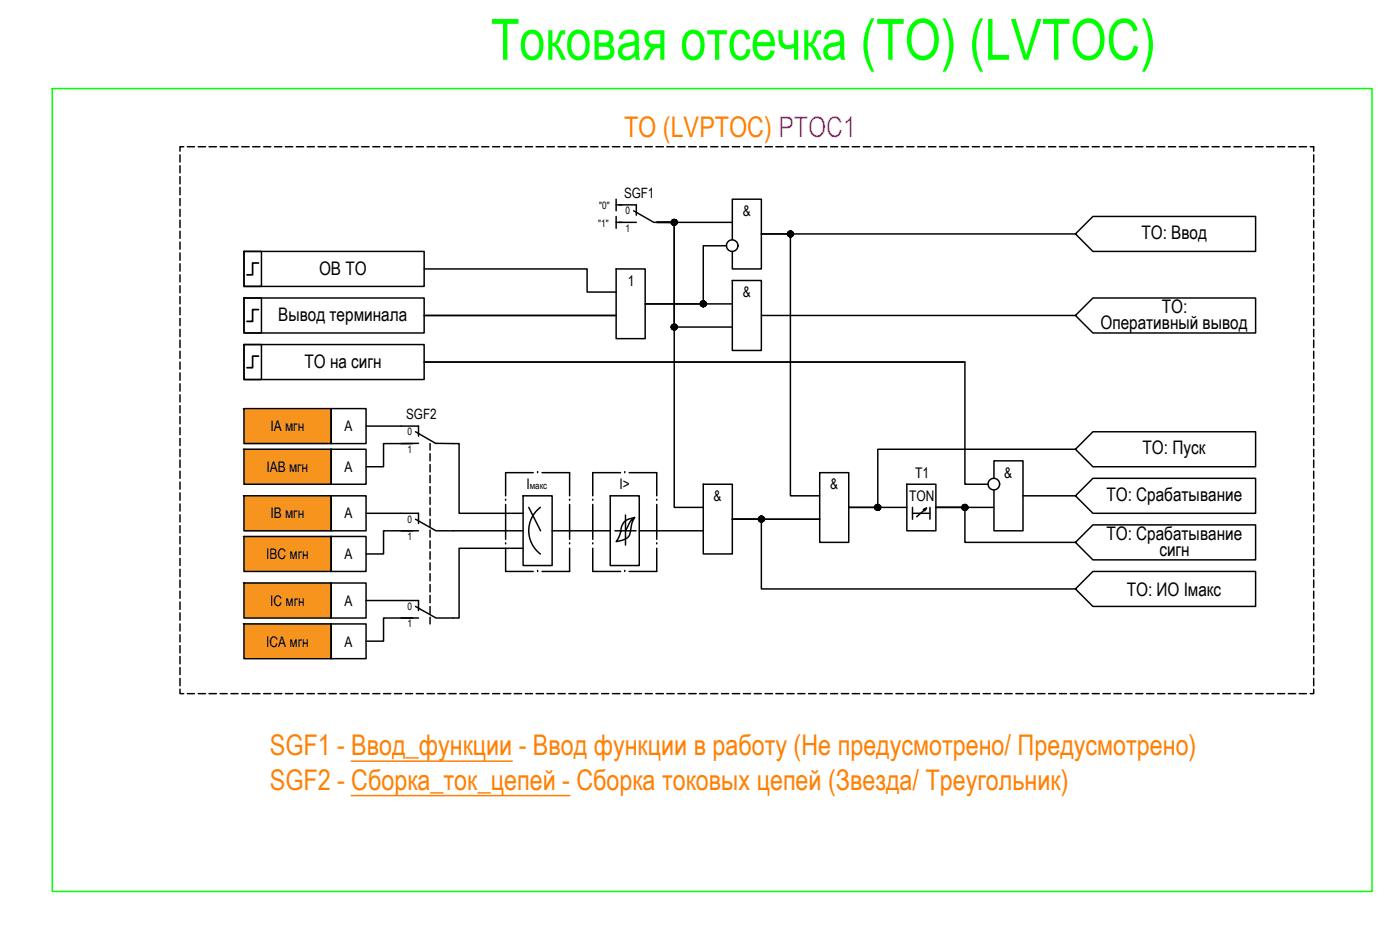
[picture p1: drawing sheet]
<svg xmlns="http://www.w3.org/2000/svg" width="241mm" height="161mm" viewBox="0 0 241 161" stroke-linecap="round" stroke-linejoin="round" font-family="sans-serif">
<!-- layer: 0 -->
<path d="M9 15.2h227v138h-227z" fill="none" stroke="#0f0" stroke-width=".25"/>
<g fill="none" stroke="#000" stroke-width=".25">
<path d="M31 26.6v1.2M31 28.5v1.2M31 30.3v1.3M31 32.2v1.3M31 34.1v1.2M31 36v1.2M31 37.8v1.3M31 39.7v1.3M31.6 25.2h-.6v.8M32.2 25.2h1.3M34.1 25.2h1.3M36 25.2h1.2"/>
<path d="M37.9 25.2h1.2M39.7 25.2h1.2M41.6 25.2h1.3M43.4 25.2h1.3M45.3 25.2h1.3M47.2 25.2h1.3M49.1 25.2h1.2M51 25.2h1.2M52.8 25.2h1.3M54.7 25.2h1.3M56.6 25.2h1.2M58.5 25.2h1.2"/>
<path d="M60.3 25.2h1.3M62.2 25.2h1.3M64.1 25.2h1.2M66 25.2h1.2M67.8 25.2h1.3M69.7 25.2h1.3M71.6 25.2h1.2M73.5 25.2h1.2M75.3 25.2h1.3M77.2 25.2h1.3M79.1 25.2h1.3M81 25.2h1.2"/>
<path d="M82.9 25.2h1.2M84.7 25.2h1.2M86.6 25.2h1.3M88.4 25.2h1.3M90.3 25.2h1.3M92.2 25.2h1.3M94.1 25.2h1.2M96 25.2h1.2M97.8 25.2h1.3M99.7 25.2h1.3M101.6 25.2h1.2M103.5 25.2h1.2"/>
<path d="M105.3 25.2h1.3M106 34.2v2M106 37.2v2M106 35.2h.9M106 38.2h.9M107.2 25.2h1.3M109.1 25.2h1.2M111 25.2h1.2M112.8 25.2h1.3M113 38.2h3v49h5M114.7 25.2h1.3M116.6 25.2h1.2"/>
<path d="M118.5 25.2h1.2M120.3 25.2h1.3M122.2 25.2h1.3M124.1 25.2h1.2M126 38.2h-13h3v18h10M126 25.2h1.2M127.9 25.2h1.2M129.7 25.2h1.2M131.6 25.2h1.3M133.4 25.2h1.3M135.3 25.2h1.3M137.2 25.2h1.2"/>
<path d="M139.1 25.2h1.2M141 25.2h1.2M142.8 25.2h1.3M144.7 25.2h1.3M146.6 25.2h1.2M148.5 25.2h1.2M150.3 25.2h1.3M152.2 25.2h1.3M154.1 25.2h1.2M156 25.2h1.2M157.8 25.2h1.3M159.7 25.2h1.3"/>
<path d="M161.6 25.2h1.2M163.5 25.2h1.2M165.3 25.2h1.3M167.2 25.2h1.3M169.1 25.2h1.2M171 25.2h1.2M172.8 25.2h1.3M174.7 25.2h1.2M176.6 25.2h1.3M178.4 25.2h1.3M180.4 25.2h1.2M182.2 25.2h1.2"/>
<path d="M184.1 25.2h1.2M185.9 25.2h1.3M187.8 25.2h1.3M189.7 25.2h1.3M191.6 25.2h1.2M193.5 25.2h1.2M195.3 25.2h1.3M197.2 25.2h1.3M199.1 25.2h1.2M201 25.2h1.2M202.8 25.2h1.3M204.7 25.2h1.3"/>
<path d="M206.6 25.2h1.2M208.5 25.2h1.2M210.3 25.2h1.3M212.2 25.2h1.3M214.1 25.2h1.2M216 25.2h1.2M217.8 25.2h1.3M219.7 25.2h1.2M221.6 25.2h1.3M223.4 25.2h1.3M225.4 25.2h.5v.8M225.9 26.6v1.2"/>
<path d="M225.9 28.5v1.2M225.9 30.3v1.3M225.9 32.2v1.3M225.9 34.1v1.2M225.9 36v1.2M225.9 37.8v1.3M225.9 39.7v1.3M31 41.6v1.2M31 43.5v1.2M31 45.3v1.3M31 47.2v1.3M31 49.1v1.2"/>
<path d="M31 51v1.2M31 52.8v1.3M31 54.7v1.2M31 56.6v1.3M31 58.4v1.3M42 43.2h3v6h-3zM42 43.2h31v6h-31zM42 59.2h3v6h-3zM42 59.2h31v6h-31zM42 51.2h31v6h-31zM42 51.2h3v6h-3zM73 46.2h28v4h5"/>
<path d="M73 54.2h33M106 46.2h5v12h-5zM125 42.2h-4v10h-10h15M126 41.2v-7h4.9v12h-4.9v-3M126 48.2h4.9v12h-4.9zM130.9 54.2h54.1M185 40.2l3-3h28v6h-28zM185 54.2l3-3h28v6h-28zM185 40.2h-54.1h5v45h5.1M225.9 41.6v1.2M225.9 43.5v1.2M225.9 45.3v1.3"/>
<path d="M225.9 47.2v1.3M225.9 49.1v1.2M225.9 51v1.2M225.9 52.8v1.3M225.9 54.7v1.2M225.9 56.6v1.3M225.9 58.4v1.3M31 60.3v1.3M31 62.2v1.2M31 64.1v1.2M31 65.9v1.3M31 67.8v1.3"/>
<path d="M31 69.7v1.3M31 71.6v1.2M31 73.5v1.2M31 75.3v1.3M31 77.2v1.3M31 79.1v1.2M42 70.2h14.9v6h-14.9zM42 77.2h14.9v6h-14.9zM56.9 70.2h6.1v6h-6.1zM56.9 77.2h6.1v6h-6.1zM63 73.2h6M71 76.2h-5v4h-3"/>
<path d="M74 76.2v1.1M74 78v1.2M74 79.8v1.3M77.9 76.2h1.1v12h11M166 62.2h-93h93v21h4M185 77.2h-34v10h-5h10M185 77.2l3-3h28v6h-28zM225.9 60.3v1.3M225.9 62.2v1.2M225.9 64.1v1.2M225.9 65.9v1.3M225.9 67.8v1.3"/>
<path d="M225.9 69.7v1.3M225.9 71.6v1.2M225.9 73.5v1.2M225.9 75.3v1.3M225.9 77.2v1.3M225.9 79.1v1.2M31 81v1.2M31 82.8v1.3M31 84.7v1.3M31 86.6v1.2M31 88.5v1.2M31 90.3v1.3"/>
<path d="M31 92.2v1.3M31 94.1v1.2M31 96v1.2M31 97.8v1.3M31 99.7v1.2M42 85.2h14.9v6h-14.9zM42 92.2h14.9v6h-14.9zM56.9 85.2h6.1v6h-6.1zM56.9 92.2h6.1v6h-6.1zM63 88.2h6M71 91.2h-5v4h-3M74 81.7v1.3"/>
<path d="M74 83.6v1.2M74 85.5v1.2M74 87.3v1.3M74 89.2v1.2M74 91.1v1.2M74 92.9v1.3M74 94.8v1.3M74 96.7v1.2M74 98.6v1.2M77.9 91.2h12.1M90 85.2h5v12h-5zM90 94.2h-11v12h-1.1"/>
<path d="M90.9 87.2l2.1 4M92.9 87.2a5 5 0 0 0 0 8M95 91.2h10M105 85.2h4.9v12h-4.9zM107.6 88.5v5.2M107.6 91.2h1.8M109.1 88.9a6.6 6.6 0 0 0-.8 3l-.4 .5a4.2 4.2 0 0 1-1.9 .7l.5-.9 .3-.9a2.11 2.11 0 0 1 1.9-2.2l.4-.2a3 3 0 0 0-1.2 1.7l-.3 .6h-1.8M109.9 91.2h11.1M121 83.2h5v12h-5zM141 89.2h-15h4.9v12h54.1M141 81.2h5v12h-5zM156 83.2h5v8h-5z"/>
<path d="M156.9 87.2v2M156.9 88.2h3M158.8 87.5l.6-.2-1.7 1.5M159.4 87.3l-.3 .5M159.9 87.2v2M171 82.2v-3h4.9v12h-4.9v-7M171 87.2h-10h5v6h19M175.9 85.2h9.1M185 85.2l3-3h28v6h-28zM185 93.2l3-3h28v6h-28zM225.9 81v1.2M225.9 82.8v1.3"/>
<path d="M225.9 84.7v1.3M225.9 86.6v1.2M225.9 88.5v1.2M225.9 90.3v1.3M225.9 92.2v1.3M225.9 94.1v1.2M225.9 96v1.2M225.9 97.8v1.3M225.9 99.7v1.2M31 118.4v.8h.6M31 101.6v1.2M31 103.4v1.3"/>
<path d="M31 105.3v1.3M31 107.2v1.2M31 109.1v1.2M31 110.9v1.3M31 112.8v1.3M31 114.7v1.2M31 116.6v1.2M32.2 119.2h1.3M34.1 119.2h1.3M36 119.2h1.2M37.9 119.2h1.2M39.7 119.2h1.2"/>
<path d="M41.6 119.2h1.3M42 100.2h14.9v6h-14.9zM42 107.2h14.9v6h-14.9zM43.4 119.2h1.3M45.3 119.2h1.3M47.2 119.2h1.3M49.1 119.2h1.2M51 119.2h1.2M52.8 119.2h1.3M54.7 119.2h1.3M56.6 119.2h1.2M56.9 100.2h6.1v6h-6.1z"/>
<path d="M56.9 107.2h6.1v6h-6.1zM58.5 119.2h1.2M60.3 119.2h1.3M62.2 119.2h1.3M63 103.2h6M64.1 119.2h1.2M66 119.2h1.2M67.8 119.2h1.3M69.7 119.2h1.3M71 106.2h-5v4h-3M71.6 119.2h1.2M73.5 119.2h1.2"/>
<path d="M74 100.4v1.3M74 102.3v1.3M74 104.2v1.2M74 106.1v1.1M75.3 119.2h1.3M77.2 119.2h1.3M79.1 119.2h1.3M81 119.2h1.2M82.9 119.2h1.2M84.7 119.2h1.2M86.6 119.2h1.3M88.4 119.2h1.3"/>
<path d="M90.3 119.2h1.3M92.2 119.2h1.3M94.1 119.2h1.2M96 119.2h1.2M97.8 119.2h1.3M99.7 119.2h1.3M101.6 119.2h1.2M103.5 119.2h1.2M105.3 119.2h1.3M107.2 119.2h1.3M109.1 119.2h1.2M111 119.2h1.2"/>
<path d="M112.8 119.2h1.3M114.7 119.2h1.3M116.6 119.2h1.2M118.5 119.2h1.2M120.3 119.2h1.3M122.2 119.2h1.3M124.1 119.2h1.2M126 119.2h1.2M127.9 119.2h1.2M129.7 119.2h1.2M131.6 119.2h1.3M133.4 119.2h1.3"/>
<path d="M135.3 119.2h1.3M137.2 119.2h1.2M139.1 119.2h1.2M141 119.2h1.2M142.8 119.2h1.3M144.7 119.2h1.3M146.6 119.2h1.2M148.5 119.2h1.2M150.3 119.2h1.3M152.2 119.2h1.3M154.1 119.2h1.2M156 119.2h1.2"/>
<path d="M157.8 119.2h1.3M159.7 119.2h1.3M161.6 119.2h1.2M163.5 119.2h1.2M165.3 119.2h1.3M167.2 119.2h1.3M169.1 119.2h1.2M171 119.2h1.2M172.8 119.2h1.3M174.7 119.2h1.2M176.6 119.2h1.3M178.4 119.2h1.3"/>
<path d="M180.4 119.2h1.2M182.2 119.2h1.2M184.1 119.2h1.2M185 101.2l3-3h28v6h-28zM185.9 119.2h1.3M187.8 119.2h1.3M189.7 119.2h1.3M191.6 119.2h1.2M193.5 119.2h1.2M195.3 119.2h1.3M197.2 119.2h1.3M199.1 119.2h1.2"/>
<path d="M201 119.2h1.2M202.8 119.2h1.3M204.7 119.2h1.3M206.6 119.2h1.2M208.5 119.2h1.2M210.3 119.2h1.3M212.2 119.2h1.3M214.1 119.2h1.2M216 119.2h1.2M217.8 119.2h1.3M219.7 119.2h1.2M221.6 119.2h1.3"/>
<path d="M223.4 119.2h1.3M225.9 118.4v.8h-.5M225.9 101.6v1.2M225.9 103.4v1.3M225.9 105.3v1.3M225.9 107.2v1.2M225.9 109.1v1.2M225.9 110.9v1.3M225.9 112.8v1.3M225.9 114.7v1.2M225.9 116.6v1.2"/>
<circle cx="115.9" cy="38.2" r=".49"/>
<circle cx="115.9" cy="56.2" r=".49"/>
<circle cx="120.9" cy="52.2" r=".49"/>
<circle cx="125.9" cy="42.2" r=".99"/>
<circle cx="135.9" cy="40.2" r=".49"/>
<circle cx="130.9" cy="89.2" r=".49"/>
<circle cx="150.9" cy="87.2" r=".49"/>
<circle cx="165.9" cy="87.2" r=".49"/>
<circle cx="170.9" cy="83.2" r=".99"/>
</g>
<g fill="none" stroke="#000" stroke-width=".25">
<path d="M106.5 35.2h2.9v1.8M106.5 38.2h2.9M109 36.2l3.4 2h3.1M69 73.2h3v1.8M71.5 74.2l3.5 2M72 76.2h-3M75 76.2h2.9M69 88.2h3v1.7M69 91.2h3M71.5 89.2l3.5 2h2.9M87 93.5h.1M87 86h.1"/>
<path d="M87 94.2v4h4.7M87 86.7v6M91.7 81.2h-4.7v4M92.5 81.2h.1M92.5 98.2h.1M93.2 81.2h4.8v4M98 93.5h.1M98 86h.1M98 94.2v4h-4.8M98 86.7v6M101.9 93.5h.1M101.9 86h.1"/>
<path d="M101.9 86.7v6M101.9 94.2v4h4.8M106.7 81.2h-4.8v4M107.5 81.2h.1M107.5 98.2h.1M108.2 81.2h4.8v4M113 93.5h.1M113 86h.1M113 86.7v6M113 94.2v4h-4.8M69 103.2h3v1.7M69 106.2h3"/>
<path d="M71.5 104.2l3.5 2h2.9"/>
</g>
<!-- layer: 0 -->
<g fill="#000" stroke="#000" stroke-width=".17">
<path d="M115.8 38.7h.3zM115.9 37.7h.1zM135.9 39.7h.1zM115.8 56.7h.3zM115.9 55.7h.1zM120.6 51.9h.7zM120.9 51.7h.1zM135.9 40.7h.2zM130.9 89.7h.2zM130.9 88.7h.1zM150.7 86.8h.6zM150.8 86.7h.3z"/>
<path d="M150.8 87.7h.3zM150.9 86.7h.1zM165.6 87.5h.7zM165.9 86.7h.1z"/>
<path d="M115.9 37.7h.2zM115.9 37.7h.2z"/>
<path d="M115.9 38.7h.1zM115.8 38.7h.2z"/>
<path d="M115.8 37.7h.3zM115.8 37.7h.3z"/>
<path d="M115.8 37.7h.4zM115.7 37.7h.5z"/>
<path d="M115.8 38.7h.3zM115.8 38.7h.3z"/>
<path d="M115.7 37.7l.5 .1zM115.7 37.7l.5 .1z"/>
<path d="M115.7 38.7h.5zM115.7 38.7h.4z"/>
<path d="M115.7 37.8h.6zM115.7 37.8h.6z"/>
<path d="M115.7 38.6h.5zM115.7 38.6l.5 .1z"/>
<path d="M115.7 37.8h.6zM115.7 37.8h.6z"/>
<path d="M115.7 38.6h.6zM115.7 38.6h.5z"/>
<path d="M115.6 37.8l.7 .1zM115.6 37.8l.7 .1z"/>
<path d="M115.6 38.6h.7zM115.6 38.6h.7z"/>
<path d="M115.6 37.9h.7zM115.6 37.9h.7z"/>
<path d="M115.6 37.9l.8 .1zM115.6 37.9l.8 .1z"/>
<path d="M115.6 38.5h.7zM115.6 38.5h.7z"/>
<path d="M115.6 38.5h.7zM115.6 38.5l.7 .1z"/>
<path d="M115.5 38h.9zM115.5 38h.9z"/>
<path d="M115.5 38h.9zM115.5 38h.9z"/>
<path d="M115.5 38.4l.9 .1zM115.5 38.4l.9 .1z"/>
<path d="M115.5 38.5h.9zM115.5 38.5h.8z"/>
<path d="M115.5 38l.9 .1zM115.5 38l.9 .1z"/>
<path d="M115.5 38.1h1zM115.5 38.1h1z"/>
<path d="M115.5 38.3l.9 .1zM115.5 38.3l.9 .1z"/>
<path d="M115.5 38.4h.9zM115.5 38.4h.9z"/>
<path d="M115.5 38.1l1 .1zM115.5 38.1l1 .1z"/>
<path d="M115.5 38.2h1zM115.5 38.2h1z"/>
<path d="M115.5 38.2l1 .1zM115.5 38.2l1 .1z"/>
<path d="M115.5 38.3h1zM115.5 38.3h1z"/>
<path d="M115.5 38.3h1zM115.5 38.3h.9z"/>
<path d="M135.9 39.7h.2zM135.9 39.7h.2z"/>
<path d="M135.9 39.7h.2zM135.8 39.7h.3z"/>
<path d="M135.8 39.7l.4 .1zM135.8 39.7l.4 .1z"/>
<path d="M135.8 39.8h.4zM135.7 39.8h.5z"/>
<path d="M135.7 39.8h.5zM135.7 39.8h.5z"/>
<path d="M135.7 39.8h.6zM135.6 39.8h.7z"/>
<path d="M135.6 39.8l.7 .1zM135.6 39.8l.7 .1z"/>
<path d="M135.6 39.9h.8zM135.6 39.9h.8z"/>
<path d="M135.6 39.9h.8zM135.6 39.9h.8z"/>
<path d="M135.6 39.9l.8 .1zM135.6 39.9l.8 .1z"/>
<path d="M135.5 40h.9zM135.5 40h.9z"/>
<path d="M115.9 55.7h.2zM115.9 55.7h.2z"/>
<path d="M115.9 56.7h.1zM115.8 56.7h.2z"/>
<path d="M115.8 55.7h.3zM115.8 55.7h.3z"/>
<path d="M115.8 55.7h.4zM115.7 55.7h.5z"/>
<path d="M115.8 56.7h.3zM115.8 56.7h.3z"/>
<path d="M115.7 55.7l.5 .1zM115.7 55.7l.5 .1z"/>
<path d="M115.7 56.7h.5zM115.7 56.7h.4z"/>
<path d="M115.7 55.8h.6zM115.7 55.8h.6z"/>
<path d="M115.7 56.6h.5zM115.7 56.6l.5 .1z"/>
<path d="M115.7 55.8h.6zM115.6 55.8h.7z"/>
<path d="M115.7 56.6h.6zM115.7 56.6h.5z"/>
<path d="M115.6 55.8l.7 .1zM115.6 55.8l.7 .1z"/>
<path d="M115.6 56.6h.7zM115.6 56.6h.7z"/>
<path d="M115.6 55.9h.7zM115.6 55.9h.7z"/>
<path d="M115.6 55.9h.8zM115.6 55.9h.8z"/>
<path d="M115.6 56.5h.7zM115.6 56.5h.7z"/>
<path d="M115.6 56.5h.7zM115.6 56.5l.7 .1z"/>
<path d="M115.5 55.9l.9 .1zM115.5 55.9l.9 .1z"/>
<path d="M115.5 56h.9zM115.5 56h.9z"/>
<path d="M115.5 56.5h.9zM115.5 56.5h.9z"/>
<path d="M115.5 56.5h.9zM115.5 56.5h.8z"/>
<path d="M115.5 56l.9 .1zM115.5 56l.9 .1z"/>
<path d="M115.5 56.1h1zM115.5 56.1h1z"/>
<path d="M115.5 56.4h.9zM115.5 56.4h.9z"/>
<path d="M115.5 56.4h.9zM115.5 56.4l.9 .1z"/>
<path d="M115.5 56.1l1 .1zM115.5 56.1l1 .1z"/>
<path d="M115.5 56.2h1zM115.5 56.2h1z"/>
<path d="M115.5 56.2h1zM115.5 56.2h1z"/>
<path d="M115.5 56.2l1 .1zM115.5 56.2l1 .1z"/>
<path d="M115.5 56.3h1zM115.5 56.3l.9 .1z"/>
<path d="M120.9 51.7h.2zM120.9 51.7h.2z"/>
<path d="M120.9 51.7l.2 .1zM120.8 51.8h.3z"/>
<path d="M120.9 52.7h.2zM120.9 52.7h.1zM120.9 52.7h.1z"/>
<path d="M120.8 51.8h.4zM120.7 51.8h.5z"/>
<path d="M120.8 52.7h.3zM120.8 52.7h.3z"/>
<path d="M120.7 51.8h.5zM120.7 51.8h.5z"/>
<path d="M120.7 52.6h.5zM120.7 52.6l.4 .1z"/>
<path d="M120.7 51.8h.6zM120.7 51.8h.6z"/>
<path d="M120.7 52.6h.5zM120.7 52.6h.5z"/>
<path d="M120.7 51.8h.6zM120.7 51.8h.6z"/>
<path d="M120.7 52.6h.6zM120.7 52.6h.5z"/>
<path d="M120.6 51.8l.7 .1zM120.6 51.8l.7 .1zM120.6 51.9h.7z"/>
<path d="M120.6 52.6h.7zM120.6 52.6h.7z"/>
<path d="M120.6 51.9h.8zM120.6 51.9h.8z"/>
<path d="M120.6 52.5l.7 .1zM120.6 52.5l.7 .1z"/>
<path d="M120.6 52.6h.7zM120.6 52.6h.7z"/>
<path d="M120.5 51.9l.9 .1zM120.5 51.9l.9 .1z"/>
<path d="M120.5 52.5h.9zM120.5 52.5h.8z"/>
<path d="M120.5 52h.9zM120.5 52h.9z"/>
<path d="M120.5 52l.9 .1zM120.5 52l.9 .1z"/>
<path d="M120.5 52.1h1zM120.5 52.1h1z"/>
<path d="M120.5 52.3l.9 .1zM120.5 52.3l.9 .1z"/>
<path d="M120.5 52.4h.9zM120.5 52.4h.9z"/>
<path d="M120.5 52.4h.9zM120.5 52.4l.9 .1z"/>
<path d="M120.5 52.1l1 .1zM120.5 52.1l1 .1h-1.1z"/>
<path d="M120.4 52.2h1.1zM120.4 52.2h1.1z"/>
<path d="M120.4 52.2l1.1 .1zM120.4 52.2l1.1 .1z"/>
<path d="M120.4 52.3h1.1zM120.4 52.3h1.1z"/>
<path d="M120.5 52.3h1zM120.5 52.3h.9z"/>
<path d="M135.9 40.7h.1zM135.9 40.7h.1z"/>
<path d="M135.8 40.7h.3zM135.8 40.7h.3z"/>
<path d="M135.8 40.7h.4zM135.8 40.7h.3z"/>
<path d="M135.7 40.7h.5zM135.7 40.7h.5z"/>
<path d="M135.7 40.6h.5zM135.7 40.6l.5 .1z"/>
<path d="M135.6 40.6h.7zM135.6 40.6h.6z"/>
<path d="M135.6 40.5h.7zM135.6 40.5l.7 .1z"/>
<path d="M135.6 40.5h.8zM135.6 40.5h.8z"/>
<path d="M135.6 40.5h.8zM135.6 40.5h.7z"/>
<path d="M135.5 40l1 .1zM135.5 40.1h1z"/>
<path d="M135.5 40.4l.9 .1zM135.5 40.4l.9 .1z"/>
<path d="M135.5 40.5h.9zM135.5 40.5h.9z"/>
<path d="M135.5 40.1h1zM135.5 40.1h1z"/>
<path d="M135.5 40.1l1 .1zM135.5 40.1l1 .1z"/>
<path d="M135.5 40.2h1zM135.5 40.2h1z"/>
<path d="M135.5 40.2h1zM135.5 40.2h1z"/>
<path d="M135.5 40.2l1 .1zM135.5 40.2l1 .1z"/>
<path d="M135.5 40.3l1 .1zM135.5 40.3l1 .1z"/>
<path d="M135.5 40.4h1zM135.5 40.4h.9z"/>
<path d="M130.9 89.7h.1zM130.9 89.7h.1z"/>
<path d="M130.9 88.7h.2zM130.9 88.7h.2z"/>
<path d="M130.9 88.7h.2zM130.8 88.7h.3z"/>
<path d="M130.8 88.7l.4 .1zM130.8 88.7l.4 .1z"/>
<path d="M130.8 89.7h.3zM130.8 89.7h.3z"/>
<path d="M130.8 88.8h.4zM130.7 88.8h.5z"/>
<path d="M130.8 89.6h.4zM130.8 89.6l.3 .1z"/>
<path d="M130.7 88.8h.5zM130.7 88.8h.5z"/>
<path d="M130.7 89.6h.5zM130.7 89.6h.5z"/>
<path d="M130.7 88.8h.6zM130.7 88.8h.6z"/>
<path d="M130.7 89.6h.5zM130.7 89.6h.5z"/>
<path d="M130.7 88.8h.6zM130.6 88.8h.7z"/>
<path d="M130.7 89.6h.6zM130.7 89.6h.5z"/>
<path d="M130.6 88.8l.8 .1zM130.6 88.8l.8 .1z"/>
<path d="M130.6 89.6h.7zM130.6 89.6h.7z"/>
<path d="M130.6 88.9h.8zM130.6 88.9h.8z"/>
<path d="M130.5 88.9l.9 .1zM130.5 88.9l.9 .1z"/>
<path d="M130.5 89.5h.9zM130.5 89.5h.9z"/>
<path d="M130.6 89.5h.8zM130.6 89.5l.7 .1z"/>
<path d="M130.5 89h.9zM130.5 89h.9z"/>
<path d="M130.5 89l1 .1zM130.5 89l1 .1z"/>
<path d="M130.5 89.4h.9zM130.5 89.4h.9z"/>
<path d="M130.5 89.4h.9zM130.5 89.4l.9 .1z"/>
<path d="M130.5 89.1h1zM130.5 89.1h1z"/>
<path d="M130.5 89.1h1zM130.5 89.1h1z"/>
<path d="M130.5 89.1l1 .1zM130.5 89.1l1 .1z"/>
<path d="M130.5 89.2l1 .1zM130.5 89.2l1 .1z"/>
<path d="M130.5 89.3h1zM130.5 89.3h1z"/>
<path d="M130.5 89.3h1zM130.5 89.3h1z"/>
<path d="M130.5 89.3h1zM130.5 89.3l.9 .1z"/>
<path d="M150.8 87.7h.2zM150.9 87.7h.1z"/>
<path d="M150.9 86.7h.2zM150.8 86.7h.3zM150.8 86.7h.3z"/>
<path d="M150.8 86.7l.4 .1zM150.8 86.7l.4 .1z"/>
<path d="M150.8 87.7h.3zM150.8 87.7h.3z"/>
<path d="M150.8 86.8h.4zM150.7 86.8h.5z"/>
<path d="M150.8 87.7h.4zM150.8 87.7h.3z"/>
<path d="M150.7 86.8h.6zM150.7 86.8h.6zM150.6 86.8h.7z"/>
<path d="M150.7 87.7h.5zM150.7 87.7h.5z"/>
<path d="M150.6 86.8l.7 .1zM150.6 86.8l.7 .1z"/>
<path d="M150.6 87.6h.7zM150.6 87.6h.7z"/>
<path d="M150.7 87.6h.6zM150.7 87.6l.5 .1z"/>
<path d="M150.6 86.9h.8zM150.6 86.9h.8z"/>
<path d="M150.6 87.5h.7zM150.6 87.5l.7 .1z"/>
<path d="M150.5 86.9h.9zM150.5 86.9h.9z"/>
<path d="M150.5 87.5h.9zM150.5 87.5h.8z"/>
<path d="M150.5 86.9l.9 .1zM150.5 86.9l.9 .1z"/>
<path d="M150.5 87h.9zM150.5 87h.9z"/>
<path d="M150.5 87.4l.9 .1zM150.5 87.4l.9 .1z"/>
<path d="M150.5 87.5h.9zM150.5 87.5h.9z"/>
<path d="M150.5 87l.9 .1zM150.5 87l.9 .1z"/>
<path d="M150.5 87.1h.9zM150.5 87.1h.9z"/>
<path d="M150.5 87.1h.9zM150.5 87.1h.9z"/>
<path d="M150.5 87.1l1 .1zM150.5 87.1l1 .1z"/>
<path d="M150.5 87.2l.9 .1zM150.5 87.2l.9 .1z"/>
<path d="M150.5 87.3l.9 .1zM150.5 87.3l.9 .1z"/>
<path d="M150.5 87.4h.9zM150.5 87.4h.9z"/>
<path d="M150.5 87.4h.9zM150.5 87.4h.9z"/>
<path d="M150.5 87.2h1zM150.5 87.2h.9z"/>
<path d="M165.9 87.7h.1zM165.9 87.7h.1zM165.9 87.7h.2z"/>
<path d="M165.9 86.7h.2zM165.9 86.7h.2z"/>
<path d="M165.9 86.7h.2zM165.8 86.7h.3z"/>
<path d="M165.8 86.7l.4 .1zM165.8 86.7l.4 .1z"/>
<path d="M165.8 87.7h.3zM165.8 87.7h.3z"/>
<path d="M165.7 86.8h.5zM165.7 86.8h.5z"/>
<path d="M165.7 87.7h.5zM165.7 87.7h.4z"/>
<path d="M165.7 86.8h.6zM165.7 86.8h.6z"/>
<path d="M165.7 87.7h.5zM165.7 87.7h.5z"/>
<path d="M165.7 86.8h.6zM165.6 86.8h.7z"/>
<path d="M165.7 87.6h.6zM165.7 87.6l.5 .1z"/>
<path d="M165.6 86.8l.7 .1zM165.6 86.8l.7 .1z"/>
<path d="M165.6 87.6h.7zM165.6 87.6h.7z"/>
<path d="M165.6 86.9h.7zM165.6 86.9h.7z"/>
<path d="M165.6 86.9h.8zM165.6 86.9h.8z"/>
<path d="M165.6 87.5h.7zM165.6 87.5l.7 .1z"/>
<path d="M165.5 86.9l.9 .1zM165.5 86.9l.9 .1z"/>
<path d="M165.5 87.5h.9zM165.5 87.5h.8zM165.6 87.5h.7z"/>
<path d="M165.5 87h.9zM165.5 87h.9z"/>
<path d="M165.5 87l.9 .1zM165.5 87l.9 .1z"/>
<path d="M165.5 87.1h1zM165.5 87.1h1z"/>
<path d="M165.5 87.4h.9zM165.5 87.4h.9z"/>
<path d="M165.5 87.4h.9zM165.5 87.4h.9z"/>
<path d="M165.5 87.4h.9zM165.5 87.4l.9 .1z"/>
<path d="M165.5 87.1h1zM165.5 87.1h1z"/>
<path d="M165.4 87.1l1.1 .1zM165.4 87.1l1.1 .1z"/>
<path d="M165.4 87.2h1.1zM165.4 87.2h1.1z"/>
<path d="M165.4 87.2l1.1 .1zM165.4 87.2l1.1 .1z"/>
<path d="M165.5 87.3h1zM165.5 87.3l.9 .1z"/>
</g>
<path d="M44.5 45.2h-1.1v2h-.9M44.5 53.2h-1.1v2h-.9M44.5 61.2h-1.1v2h-.9" fill="none" stroke="#000" stroke-width=".3"/>
<g fill="#f7941d" stroke="#f7941d" stroke-width=".17">
<path d="M42 70.2l14.9 6v-6zM42 70.2l14.9 6h-14.9z"/>
<path d="M42 77.2l14.9 6v-6zM42 77.2l14.9 6h-14.9z"/>
<path d="M42 85.2l14.9 6v-6zM42 85.2l14.9 6h-14.9z"/>
<path d="M42 92.2l14.9 6v-6zM42 92.2l14.9 6h-14.9z"/>
<path d="M42 100.2l14.9 6v-6zM42 100.2l14.9 6h-14.9z"/>
<path d="M42 107.2l14.9 6v-6zM42 107.2l14.9 6h-14.9z"/>
</g>
<path d="M60.4 130.8h27.7M60.4 136.7h37.6" fill="none" stroke="#ff7f00" stroke-width=".25"/>
<text font-size="9.8" fill="#0f0" x="84.4" y="10.3">Токовая отсечка (ТО) (LVTOC)</text>
<g font-size="4.9" fill="#ff7f00">
<text x="107.3" y="23.5">ТО (LVРTOC) РTOC1</text>
<text x="46.4" y="129.8">SGF1 - Ввод_функции - Ввод функции в работу (Не предусмотрено/ Предусмотрено)</text>
<text x="46.4" y="135.7">SGF2 - Сборка_ток_цепей - Сборка токовых цепей (Звезда/ Треугольник)</text>
</g>
<g font-size="3.2">
<text x="196.3" y="41.1">ТО: Ввод</text>
<text x="54.9" y="47.2">ОВ ТО</text>
<text x="199.8" y="53.8">ТО:</text>
<text x="47.8" y="55.2">Вывод терминала</text>
<text x="189.3" y="56.5">Оперативный вывод</text>
<text x="52.4" y="63.2">ТО на сигн</text>
<text x="196.5" y="78">ТО: Пуск</text>
<text x="190.3" y="86.2">ТО: Срабатывание</text>
<text x="190.3" y="92.9">ТО: Срабатывание</text>
<text x="199.4" y="95.5">сигн</text>
<text x="193.8" y="102.3">ТО: ИО Iмакс</text>
</g>
<g font-size="2.5">
<text x="127.8" y="37.1">&amp;</text>
<text x="108" y="49.1">1</text>
<text x="127.8" y="51.1">&amp;</text>
<text x="46.5" y="74.1">IA мгн</text>
<text x="59.3" y="74.1">А</text>
<text x="45.8" y="81.1">IAB мгн</text>
<text x="59.3" y="81.1">А</text>
<text x="157.4" y="82.1">T1</text>
<text x="172.7" y="82.1">&amp;</text>
<text x="46.5" y="89.1">IB мгн</text>
<text x="59.3" y="89.1">А</text>
<text x="90.6" y="84">I</text>
<text x="106.5" y="84">I&gt;</text>
<text x="122.7" y="86.1">&amp;</text>
<text x="142.8" y="84.1">&amp;</text>
<text x="156.3" y="86.1">TON</text>
<text x="45.8" y="96.1">IBC мгн</text>
<text x="59.3" y="96.1">А</text>
<text x="46.4" y="104.1">IC мгн</text>
<text x="59.3" y="104.1">А</text>
<text x="45.8" y="111.1">ICA мгн</text>
<text x="59.3" y="111.1">А</text>
</g>
<g font-size="2.4">
<text x="107.3" y="34.1">SGF1</text>
<text x="69.9" y="72.1">SGF2</text>
</g>
<g font-size="1.7">
<text x="103" y="35.8">&quot;0&quot;</text>
<text x="102.9" y="39">&quot;1&quot;</text>
<text x="107.6" y="36.9">0</text>
<text x="107.6" y="39.8">1</text>
<text x="70.1" y="74.8">0</text>
<text x="70.1" y="77.8">1</text>
<text x="70.1" y="89.8">0</text>
<text x="91.1" y="84">макс</text>
<text x="70.1" y="92.8">1</text>
<text x="70.1" y="104.8">0</text>
<text x="70.1" y="107.8">1</text>
</g>
</svg>
